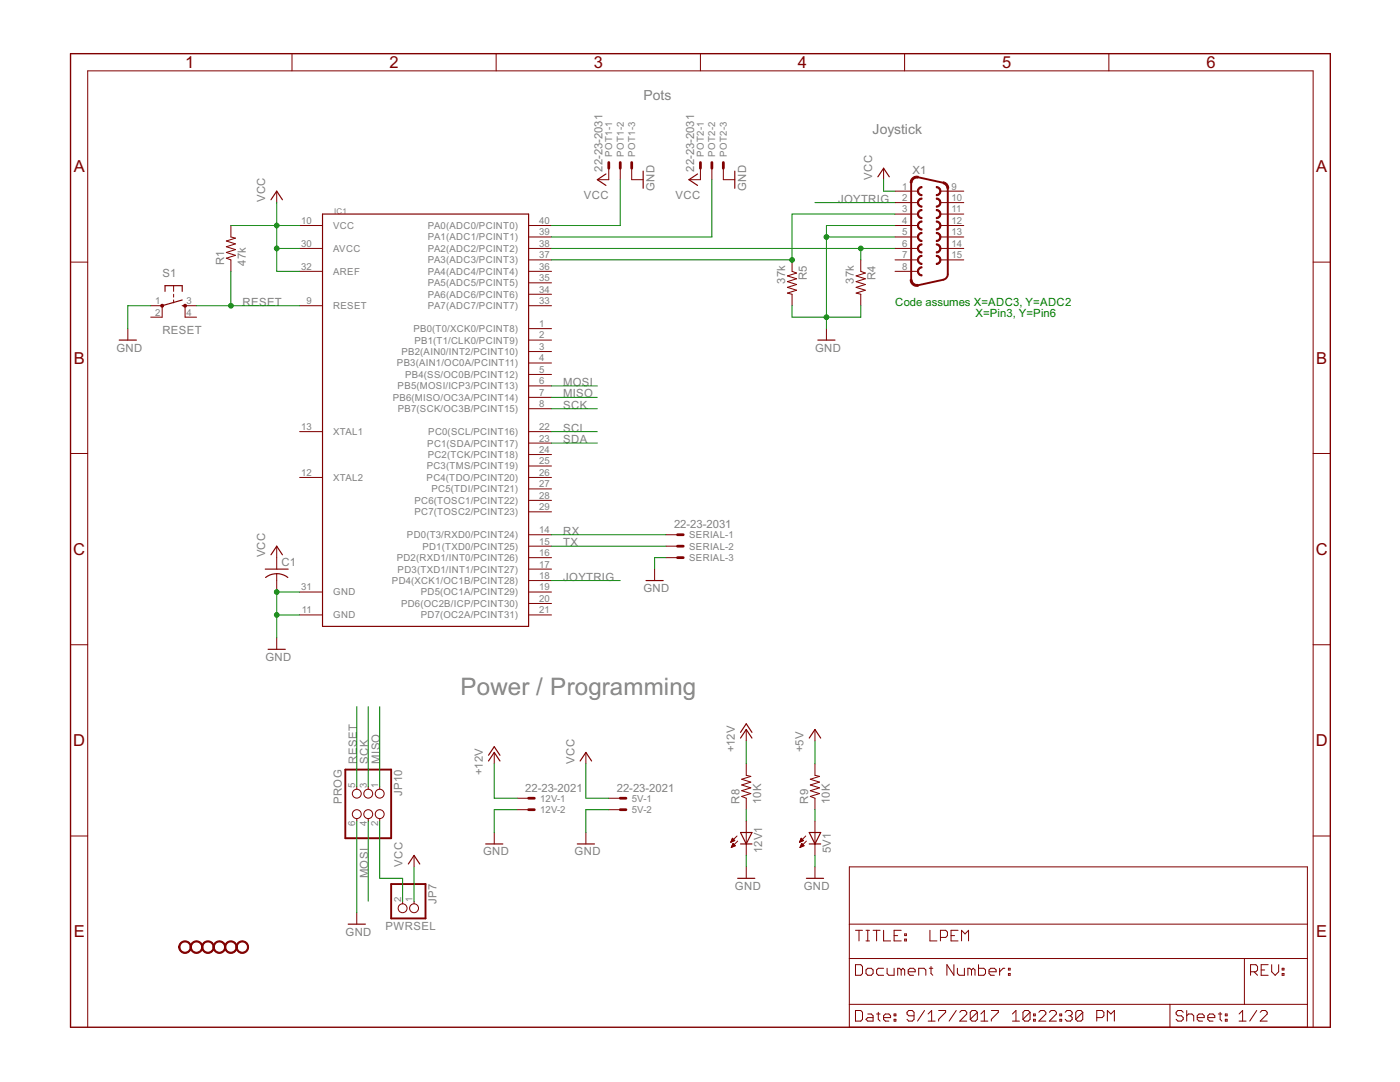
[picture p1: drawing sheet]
<svg xmlns="http://www.w3.org/2000/svg" width="279mm" height="216mm" viewBox="0 0 279 216" stroke-linecap="round" stroke-linejoin="round" font-family="sans-serif">
<g fill="none" stroke="#800000" stroke-width=".23">
<path d="M54.1 39.9l1.1-1.8 1.2 1.8M120.9 34.7l-1.7 1.2 1.7 1.1M128.4 34.1v3.5M139.2 34.7l-1.7 1.2 1.7 1.1M146.6 34.1v3.5M175.2 35.3l1.1-1.7 1.2 1.7M32.9 58.1v-1.1h3.5v1.1M36.4 59.9l-4 1.1M64.4 42.7h41.1v82.3h-41.1zM23.8 67.9h3.4M36.4 61h.5M163.2 67.9h3.4"/>
<path d="M52.9 113.6h4.6M53 115.2a3.6 3.6 0 0 1 4.4 0M54.1 110.7l1.1-1.7 1.2 1.7M128.9 115.8h3.5M53.5 129.6h3.4M97.5 151.8l1.1-1.7 1.2 1.7M97.5 150.7l1.1-1.7 1.2 1.7M115.8 151.8l1.1-1.7 1.2 1.7M147.8 147.3l1.1-1.7 1.2 1.7M147.8 146.1l1.1-1.7 1.2 1.7M161.5 147.3l1.1-1.7 1.2 1.7M81.5 172.4l1.1-1.7 1.2 1.7"/>
<path d="M96.9 168.4h3.5M115.2 168.4h3.4M147.2 175.3h3.4M147.8 168.4h2.3M147.8 166.1h2.3l-1.2 2.3zM160.9 175.3h3.5M161.5 168.4h2.3M161.5 166.1h2.3l-1.2 2.3zM69.5 184.4h3.4"/>
</g>
<g fill="none" stroke="#800000" stroke-width=".2">
<path d="M58.3 10.7v3.4M99 10.7v3.4M139.8 10.7v3.4M180.5 10.7v3.4M221.3 10.7v3.4M55.2 38.1v2.3M121.5 33.6v2.3h-2.3M123.8 33.6v2.3M126.1 33.6v2.3h2.3M139.8 33.6v2.3h-2.3M142.1 33.6v2.3M144.4 33.6v2.3h2.2"/>
<path d="M176.3 33.6v2.3M178.6 38.1h4.6M187.8 38.1h4.5M14.1 52.3h3.4M34.6 57v1.1M34.6 58.7v.6M34.6 59.9v.5M46.1 45v2.3l.9 .2-1.8 .6 1.8 .6-1.8 .5 1.8 .6-1.8 .6 1.8 .5-1.8 .6 .9 .4v2.2M59.8 54.1h4.6M59.8 49.6h4.6M59.8 45h4.6M105.5 58.7h4.6"/>
<path d="M105.5 56.4h4.6M105.5 54.1h4.6M105.5 51.9h4.6M105.5 49.6h4.6M105.5 47.3h4.6M105.5 45h4.6M158.1 51.9v2.2l.9 .4-1.9 .6 1.9 .5-1.9 .6 1.9 .6-1.9 .5 1.9 .6-1.9 .6 1 .2v2.3M171.8 51.9v2.2l.9 .4-1.8 .6 1.8 .5-1.8 .6 1.8 .6-1.8 .5 1.8 .6-1.8 .6 .9 .2v2.3M178.6 54.1h4.6M178.6 51.9h4.6M178.6 49.6h4.6M178.6 47.3h4.6"/>
<path d="M178.6 45h4.6M178.6 40.4h4.6M178.6 42.7h4.6M187.8 51.9h4.5M187.8 49.6h4.5M187.8 47.3h4.5M187.8 45h4.5M187.8 40.4h4.5M187.8 42.7h4.5M262.1 52.3h3.4M25.5 65.6v2.3M30.1 61h2.3v2.3h-2.3"/>
<path d="M39.2 61h-2.3v2.3h2.3M59.8 61h4.6M105.5 61h4.6M105.5 79.3h4.6M105.5 77h4.6M105.5 74.7h4.6M105.5 72.4h4.6M105.5 70.1h4.6M105.5 67.9h4.6M105.5 65.6h4.6M164.9 65.6v2.3M14.1 90.5h3.4"/>
<path d="M59.8 86.1h4.6M59.8 95.3h4.6M105.5 86.1h4.6M105.5 95.3h4.6M105.5 99.8h4.6M105.5 97.6h4.6M105.5 93h4.6M105.5 90.7h4.6M105.5 88.4h4.6M105.5 81.6h4.6M262.1 90.5h3.4M55.2 109v4.6"/>
<path d="M55.2 114.5v3.6M59.8 118.1h4.6M105.5 118.1h4.6M105.5 115.8h4.6M105.5 113.6h4.6M105.5 111.3h4.6M105.5 106.7h4.6M105.5 102.1h4.6M105.5 109h4.6M130.6 113.6v2.2M132.9 111.3h2.3M132.9 106.7h2.3"/>
<path d="M132.9 109h2.3M14.1 128.7h3.4M55.2 127.3v2.3M59.8 122.7h4.6M105.5 122.7h4.6M105.5 120.4h4.6M262.1 128.7h3.4M71.2 157v.5M73.5 157v.5M75.8 157v.5M98.6 150.1v2.3M103.2 159.3h2.3"/>
<path d="M116.9 150.1v2.3M121.5 159.3h2.3M148.9 145.6v2.2M148.9 152.4v2.3l.9 .2-1.8 .6 1.8 .6-1.8 .5 1.8 .6-1.8 .6 1.8 .5-1.8 .6 .9 .4v2.3M162.6 145.6v2.2M162.6 152.4v2.3l1 .2-1.9 .6 1.9 .6-1.9 .5 1.9 .6-1.9 .6 1.9 .5-1.9 .6 .9 .4v2.3M14.1 166.8h3.4M71.2 163.3v.5M73.5 163.3v.5M75.8 163.3v.5M80.3 179.8v.5M82.6 170.7v2.3"/>
<path d="M82.6 179.8v.5M98.6 166.1v2.3M103.2 161.6h2.3M116.9 166.1v2.3M121.5 161.6h2.3M145.9 168h.1M145.9 167.9h.4M146 167.8h.5M146 169h.1M146 167.7h.6M146 168.9h.3M146 167.6h.5"/>
<path d="M146.1 168.8h.5M146.1 167.5h.3M146.1 168.7h.6M146.1 167.4h.2M146.2 168.6h.4M146.2 167.3l.4 .4-.8 .4zM146.2 168.5h.3M146.2 168.4h.2M146.3 168.3h.1M146.3 168.3l-.4 .8M146.3 168.3l.4 .5M146.7 168.8l-.8 .3"/>
<path d="M147.1 166.8l-1.3 1.3M147.2 167.8l-1.3 1.3M148.9 163.8v6.9M148.9 173v2.3M159.6 168h.1M159.6 167.9h.4M159.7 167.8h.5M159.7 169h.1M159.7 167.7h.6M159.7 168.9h.3M159.8 167.6h.4M159.8 168.8h.5"/>
<path d="M159.8 167.5h.3M159.8 168.7h.6M159.9 167.4h.1M159.9 168.6h.4M159.9 167.3l.5 .4-.8 .4zM159.9 168.5h.3M160 168.4h.1M160 168.3h.1M160 168.3l-.3 .8M160 168.3l.5 .5M160.5 168.8l-.8 .3M160.8 166.8l-1.2 1.3"/>
<path d="M160.9 167.8l-1.2 1.3M162.6 163.8v6.9M162.6 173v2.3M169.5 173h91.4v32h-91.4zM262.1 166.8h3.4M71.2 182.1v2.3M169.5 191.3h91.4M169.5 184.4h91.4M170.7 192.5h1.1l.3 .3v1.4l-.3 .4h-1.1zM170.7 185.6h1.4M171.4 185.6v2.1M172.8 193.5l.4-.3h.7l.3 .3v.7l-.3 .4h-.7l-.4-.4z"/>
<path d="M172.8 185.6h.7M172.8 187.7h.7M173.2 185.6v2.1M174.2 185.6h1.4M174.9 185.6v2.1M176.3 185.6v2.1h1.4M176.3 193.2h-1l-.4 .3v.7l.4 .4h1M177 193.2v1l.4 .4h1v-1.4M178.4 186.7h.8M179.9 185.6h-1.5v2.1h1.5M179.9 193.5l-.4-.3h-.3v1.4M179.9 193.5l.3-.3 .4 .3v1.1"/>
<path d="M179.9 193.5v1.1M180.6 187.4h.3v.3h-.3zM180.6 186.4h.3v.3h-.3zM181.3 193.9h1.3v-.4l-.3-.3h-.7l-.3 .3v.7l.3 .4h.7M183.3 194.6v-1.4h1.1l.4 .3v1.1M185.5 193.2h.7M185.6 185.6v2.1h1.4M185.8 192.8v1.4l.4 .4M187.7 187h1l.4-.3v-.7l-.4-.4h-1v2.1M189.8 186.7h.7M190.4 192.5v2.1l-1.4-2.1v2.1M191.1 193.2v1l.3 .4h1.1v-1.4"/>
<path d="M191.2 185.6h-1.4v2.1h1.4M191.9 187.7v-2.1l.7 .8 .7-.8v2.1M193.9 193.5l-.4-.3h-.3v1.4M193.9 193.5v1.1M193.9 193.5l.3-.3 .4 .3v1.1M195.3 192.5v2.1h1l.4-.4v-.7l-.4-.3h-1M197.4 193.9h1.4v-.4l-.4-.3h-.7l-.3 .3v.7l.3 .4h.7M199.5 193.2v1.4M200.5 193.2h-.3l-.7 .7M201.3 194.2h.3v.4h-.3zM201.3 193.2h.3v.3h-.3zM248.3 191.3v9.1"/>
<path d="M249.6 193.9h1l.4-.4v-.7l-.4-.3h-1v2.1M250.3 193.9l.7 .7M251.7 193.5h.7M253.1 192.5h-1.4v2.1h1.4M253.8 192.5v1.4l.7 .7 .7-.7v-1.4M255.9 194.2h.3v.4h-.3zM255.9 193.2h.3v.3h-.3zM17.5 205v-190.9h244.6v190.9M169.5 200.4h91.4M170.7 201.6h1.1l.3 .4v1.4l-.3 .4h-1.1zM173.2 202.3h.7l.3 .4v1.1h-1l-.4-.4 .4-.3h1M174.9 202.3h.7"/>
<path d="M175.3 202v1.4l.3 .4M176.3 203.1h1.4v-.4l-.3-.4h-.7l-.4 .4v.7l.4 .4h.7M178.4 203.4h.4v.4h-.4zM178.4 202.3h.4v.4h-.4zM182.4 202.7h-1l-.4-.4v-.3l.4-.4h.7l.3 .4v1.4l-.3 .4h-.7l-.4-.4M184.5 201.6l-1.4 2.2M185.2 203.8h1.4M185.2 202.3l.7-.7v2.2M187.3 201.6h1.4v.4l-1.4 1.4v.4M190.8 201.6l-1.4 2.2M191.5 202l.4-.4h.7l.3 .4v.3l-1.4 1.5h1.4M195.1 202v1.4l-.4 .4h-.7l-.4-.4"/>
<path d="M195.1 202l-.4-.4h-.7l-.4 .4v1.4M195.1 202l-1.5 1.4M195.7 203.8h1.4M195.7 202.3l.7-.7v2.2M197.8 201.6h1.4v.4l-1.4 1.4v.4M202.1 203.8h1.4M202.1 202.3l.7-.7v2.2M205.6 202v1.4l-.4 .4h-.7l-.3-.4M205.6 202l-.4-.4h-.7l-.3 .4v1.4M205.6 202l-1.4 1.4M206.3 203.4h.3v.4h-.3zM206.3 202.3h.3v.4h-.3z"/>
<path d="M207.3 202l.4-.4h.7l.3 .4v.3l-1.4 1.5h1.4M209.4 202l.4-.4h.7l.3 .4v.3l-1.4 1.5h1.4M211.5 203.4h.4v.4h-.4zM211.5 202.3h.4v.4h-.4zM212.6 202l.3-.4h.7l.4 .4v.3l-.4 .4M213.3 202.7h.3M213.6 202.7l.4 .4v.3l-.4 .4h-.7l-.3-.4M216.1 202v1.4l-.4 .4h-.7l-.3-.4M216.1 202l-.4-.4h-.7l-.3 .4v1.4M216.1 202l-1.4 1.4M218.9 203.1h1l.4-.4v-.7l-.4-.4h-1v2.2M221 203.8v-2.2l.7 .7 .7-.7v2.2"/>
<path d="M233.5 200.4v4.6M236.1 202l-.3-.4h-.7l-.4 .4v.3l.4 .4h.7l.3 .4v.3l-.3 .4h-.7l-.4-.4M236.8 202.7l.4-.4h.7l.3 .4v1.1M236.8 201.6v2.2M238.9 203.1h1.4v-.4l-.3-.4h-.7l-.4 .4v.7l.4 .4h.7M241 203.1h1.4v-.4l-.3-.4h-.7l-.4 .4v.7l.4 .4h.7M243.1 202.3h.7M243.5 202v1.4l.3 .4M244.5 203.4h.4v.4h-.4zM244.5 202.3h.4v.4h-.4zM247.3 203.8h1.4M247.3 202.3l.7-.7v2.2"/>
<path d="M250.8 201.6l-1.4 2.2M251.5 202l.4-.4h.7l.3 .4v.3l-1.4 1.5h1.4"/>
<circle cx="71.2" cy="158.4" r=".89"/>
<circle cx="73.5" cy="158.4" r=".89"/>
<circle cx="75.8" cy="158.4" r=".89"/>
<circle cx="71.2" cy="162.5" r=".89"/>
<circle cx="73.5" cy="162.5" r=".89"/>
<circle cx="75.8" cy="162.5" r=".89"/>
<circle cx="80.3" cy="181.2" r=".89"/>
<circle cx="82.6" cy="181.2" r=".89"/>
</g>
<g fill="#800000" stroke="#800000" stroke-width=".2">
<path d="M36 188.1a1.26 1.26 0 0 1 2 .3 1.26 1.26 0 0 1-.8 1.8 1.26 1.26 0 0 1-1.5-1.2h.2a1.03 1.03 0 0 1 1.4-1 1.03 1.03 0 0 1 .3 1.7 1.03 1.03 0 0 1-1.7-.4v-.3h-.2z" fill-rule="evenodd"/>
<path d="M38.3 188.1a1.26 1.26 0 0 1 2 .3 1.26 1.26 0 0 1-.8 1.8 1.26 1.26 0 0 1-1.5-1.2h.2a1.03 1.03 0 0 1 1.4-1 1.03 1.03 0 0 1 .3 1.7 1.03 1.03 0 0 1-1.7-.4v-.3h-.2z" fill-rule="evenodd"/>
<path d="M40.6 188.1a1.26 1.26 0 0 1 2 .3 1.26 1.26 0 0 1-.8 1.8 1.26 1.26 0 0 1-1.6-1.2h.3a1.03 1.03 0 0 1 1.4-1 1.03 1.03 0 0 1 .3 1.7 1.03 1.03 0 0 1-1.7-.4v-.3h-.3z" fill-rule="evenodd"/>
<path d="M42.9 188.1a1.26 1.26 0 0 1 2 .3 1.26 1.26 0 0 1-.8 1.8 1.26 1.26 0 0 1-1.6-1.2h.3a1.03 1.03 0 0 1 1.4-1 1.03 1.03 0 0 1 .3 1.7 1.03 1.03 0 0 1-1.7-.4v-.3h-.3z" fill-rule="evenodd"/>
<path d="M183.4 37.4l.6-.2v.3a.68 .68 0 0 0-.7 .6 .68 .68 0 0 0 .7 .7v.3a.91 .91 0 0 1-.9-.6 .91 .91 0 0 1 .3-1.1z" fill-rule="evenodd"/>
<path d="M186.9 37.2a.91 .91 0 0 1 .9 .9 .91 .91 0 0 1-.9 1v-.3a.68 .68 0 0 0 .7-.7 .68 .68 0 0 0-.7-.6z" fill-rule="evenodd"/>
<path d="M183.4 39.7l.6-.2v.3a.68 .68 0 0 0-.7 .6 .68 .68 0 0 0 .7 .7v.2a.91 .91 0 0 1-.9-.6 .91 .91 0 0 1 .3-1z" fill-rule="evenodd"/>
<path d="M186.9 39.5a.91 .91 0 0 1 .9 .9 .91 .91 0 0 1-.9 .9v-.2a.68 .68 0 0 0 .7-.7 .68 .68 0 0 0-.7-.6z" fill-rule="evenodd"/>
<path d="M183.4 42l.6-.2v.2a.68 .68 0 0 0-.7 .7 .68 .68 0 0 0 .7 .7v.2a.91 .91 0 0 1-.9-.6 .91 .91 0 0 1 .3-1z" fill-rule="evenodd"/>
<path d="M186.9 41.8a.91 .91 0 0 1 .9 .9 .91 .91 0 0 1-.9 .9v-.2a.68 .68 0 0 0 .7-.7 .68 .68 0 0 0-.7-.7z" fill-rule="evenodd"/>
<path d="M183.4 44.3l.6-.2v.2a.68 .68 0 0 0-.7 .7 .68 .68 0 0 0 .7 .7v.2a.91 .91 0 0 1-.9-.6 .91 .91 0 0 1 .3-1z" fill-rule="evenodd"/>
<path d="M186.9 44.1a.91 .91 0 0 1 .9 .9 .91 .91 0 0 1-.9 .9v-.2a.68 .68 0 0 0 .7-.7 .68 .68 0 0 0-.7-.7z" fill-rule="evenodd"/>
<path d="M183.4 46.6l.6-.2v.2a.68 .68 0 0 0-.7 .7 .68 .68 0 0 0 .7 .7v.2a.92 .92 0 0 1-.8-.6 .92 .92 0 0 1 .2-1z" fill-rule="evenodd"/>
<path d="M186.9 46.4a.91 .91 0 0 1 .9 .9 .91 .91 0 0 1-.9 .9v-.2a.68 .68 0 0 0 .7-.7 .68 .68 0 0 0-.7-.7z" fill-rule="evenodd"/>
<path d="M183.4 48.9l.5-.2h.1v.2a.69 .69 0 0 0-.7 .7 .69 .69 0 0 0 .7 .6v.3a.92 .92 0 0 1-.8-.6 .92 .92 0 0 1 .2-1z" fill-rule="evenodd"/>
<path d="M186.9 48.7a.91 .91 0 0 1 .9 .9 .91 .91 0 0 1-.9 .9v-.3a.69 .69 0 0 0 .7-.6 .69 .69 0 0 0-.7-.7z" fill-rule="evenodd"/>
<path d="M183.4 51.2l.5-.3h.1v.3a.69 .69 0 0 0-.7 .6 .69 .69 0 0 0 .7 .7v.3a.92 .92 0 0 1-.8-.6 .92 .92 0 0 1 .2-1z" fill-rule="evenodd"/>
<path d="M186.9 50.9a.91 .91 0 0 1 .9 1 .91 .91 0 0 1-.9 .9v-.3a.69 .69 0 0 0 .7-.7 .69 .69 0 0 0-.7-.6z" fill-rule="evenodd"/>
<path d="M183.4 53.4l.5-.2h.1v.2a.69 .69 0 0 0-.7 .7 .69 .69 0 0 0 .7 .7v.3a.92 .92 0 0 1-.8-.6 .92 .92 0 0 1 .2-1.1z" fill-rule="evenodd"/>
<path d="M182 35.5l.5-.3h.8l-.1 .3-.7 .2-.4 .3-.1 .5h-.3v-.5z" fill-rule="evenodd"/>
<path d="M188.3 36.3l.7 .3 .3 .5v.5h-.3l-.3-.7-.5-.3z" fill-rule="evenodd"/>
<path d="M181.7 55.8h.3l.1 .5 .4 .3 .7 .1 .1 .4a1.32 1.32 0 0 1-1.6-1.3z" fill-rule="evenodd"/>
<path d="M45.2 188.1a1.26 1.26 0 0 1 2 .3 1.26 1.26 0 0 1-.8 1.8 1.26 1.26 0 0 1-1.6-1.2h.2a1.03 1.03 0 0 1 1.5-1 1.03 1.03 0 0 1 .3 1.7 1.03 1.03 0 0 1-1.7-.4l-.1-.3h-.2z" fill-rule="evenodd"/>
<path d="M47.5 188.1a1.26 1.26 0 0 1 2 .3 1.26 1.26 0 0 1-.8 1.8 1.26 1.26 0 0 1-1.6-1.2h.2a1.03 1.03 0 0 1 1.5-1 1.03 1.03 0 0 1 .2 1.7 1.03 1.03 0 0 1-1.6-.4l-.1-.3h-.2z" fill-rule="evenodd"/>
<circle cx="32.4" cy="61" r=".3"/>
<circle cx="36.9" cy="61" r=".3"/>
</g>
<g fill="none" stroke="#800000" stroke-width=".55">
<path d="M121.5 32.4v1.2M123.8 32.4v1.2M126.1 32.4v1.2M139.8 32.4v1.2M142.1 32.4v1.2M144.4 32.4v1.2M135.2 106.7h1.2M135.2 109h1.2M135.2 111.3h1.2M105.5 159.3h1.1M123.8 159.3h1.1M105.5 161.6h1.1"/>
<path d="M123.8 161.6h1.1"/>
</g>
<path d="M181.8 36.5v19.3M183.2 35.4l5.1 1.1M189.1 37.6v17.4l-.4 .6-.4 .2-5.1 1.1M68.9 153.6h9.2v13.7h-9.2zM78.1 176.4h6.8v6.9h-6.8z" fill="none" stroke="#800000" stroke-width=".38"/>
<path d="M14.1 10.7h251.4v194.3h-251.4z" fill="none" stroke="#800000" stroke-width=".28"/>
<g fill="none" stroke="#008000" stroke-width=".2">
<path d="M123.8 35.9v9.1h-13.7M142.1 35.9v11.4h-32M176.3 35.9v2.2h2.3M46.1 45h13.7M46.1 54.1v6.9M55.2 40.4v13.7h4.6M55.2 49.6h4.6M110.1 49.6h68.5M162.6 40.4h16M164.9 47.3h13.7M171.8 49.6v2.3M178.6 45h-13.7v20.6"/>
<path d="M178.6 42.7h-20.5v9.2h-48M30.1 61h-4.6v4.6M39.2 61h20.6M110.1 77h9.1M110.1 79.3h9.1M158.1 61v2.3h13.7v-2.3M110.1 88.4h9.1M110.1 86.1h9.1M110.1 81.6h9.1M59.8 118.1h-4.6v9.2M110.1 115.8h13.7M110.1 106.7h22.8"/>
<path d="M110.1 109h22.8M132.9 111.3h-2.3v2.3M55.2 122.7h4.6M71.2 141v16M73.5 141v16M75.8 141v16M98.6 152.4v6.9h4.6M116.9 152.4v6.9h4.6M148.9 147.8v4.6M162.6 147.8v4.6M71.2 163.8v18.3M73.5 163.8v16"/>
<path d="M75.8 163.8v11.5h4.5v4.5M82.6 173v6.8M103.2 161.6h-4.6v4.5M121.5 161.6h-4.6v4.5M148.9 161.6v2.2M148.9 170.7v2.3M162.6 161.6v2.2M162.6 170.7v2.3"/>
</g>
<g fill="#008000" stroke="#008000" stroke-width=".2">
<circle cx="55.2" cy="45" r=".47"/>
<circle cx="55.2" cy="49.6" r=".47"/>
<circle cx="46.1" cy="61" r=".47"/>
<circle cx="55.2" cy="122.7" r=".47"/>
<circle cx="55.2" cy="118.1" r=".47"/>
<circle cx="164.9" cy="47.3" r=".47"/>
<circle cx="164.9" cy="63.3" r=".47"/>
<circle cx="158.1" cy="51.9" r=".47"/>
<circle cx="171.8" cy="49.6" r=".47"/>
</g>
<text font-size="5.4" fill="#808080" x="91.9" y="138.7">Power / Programming</text>
<g font-size="3.7" fill="#800000">
<text x="37" y="13.6">1</text>
<text x="77.7" y="13.6">2</text>
<text x="118.5" y="13.6">3</text>
<text x="159.3" y="13.6">4</text>
<text x="200" y="13.6">5</text>
<text x="240.8" y="13.6">6</text>
<text x="14.7" y="34.4">A</text>
<text x="262.7" y="34.4">A</text>
<text x="14.7" y="72.6">B</text>
<text x="262.7" y="72.6">B</text>
<text x="14.6" y="110.7">C</text>
<text x="262.6" y="110.7">C</text>
<text x="14.6" y="148.9">D</text>
<text x="262.6" y="148.9">D</text>
<text x="14.7" y="187.1">E</text>
<text x="262.7" y="187.1">E</text>
</g>
<g font-size="3.1" fill="#808080">
<text x="128.4" y="19.9">Pots</text>
<text x="174.1" y="26.7">Joystick</text>
</g>
<g font-size="2.5" fill="#808080">
<text x="120.2" y="34.3" transform="rotate(-90 120.2 34.3)">22-23-2031</text>
<text x="138.5" y="34.3" transform="rotate(-90 138.5 34.3)">22-23-2031</text>
<text x="174.1" y="35.8" transform="rotate(-90 174.1 35.8)">VCC</text>
<text x="182.1" y="34.7">X1</text>
<text x="52.9" y="40.4" transform="rotate(-90 52.9 40.4)">VCC</text>
<text x="116.5" y="39.8">VCC</text>
<text x="130.6" y="38.1" transform="rotate(-90 130.6 38.1)">GND</text>
<text x="134.8" y="39.8">VCC</text>
<text x="148.9" y="38.1" transform="rotate(-90 148.9 38.1)">GND</text>
<text x="167.2" y="40.4">JOYTRIG</text>
<text x="44.7" y="53" transform="rotate(-90 44.7 53)">R1</text>
<text x="49" y="53" transform="rotate(-90 49 53)">47k</text>
<text x="32.4" y="55.3">S1</text>
<text x="156.7" y="56.6" transform="rotate(-90 156.7 56.6)">37k</text>
<text x="161" y="55.9" transform="rotate(-90 161 55.9)">R5</text>
<text x="170.4" y="56.6" transform="rotate(-90 170.4 56.6)">37k</text>
<text x="174.7" y="55.9" transform="rotate(-90 174.7 55.9)">R4</text>
<text x="48.4" y="61">RESET</text>
<text x="23.3" y="70.1">GND</text>
<text x="32.4" y="66.7">RESET</text>
<text x="162.7" y="70.1">GND</text>
<text x="112.4" y="77">MOSI</text>
<text x="112.4" y="81.6">SCK</text>
<text x="112.4" y="79.3">MISO</text>
<text x="112.4" y="88.4">SDA</text>
<text x="112.4" y="86.1">SCL</text>
<text x="112.4" y="106.7">RX</text>
<text x="134.5" y="105.4">22-23-2031</text>
<text x="52.9" y="111.2" transform="rotate(-90 52.9 111.2)">VCC</text>
<text x="56.2" y="113">C1</text>
<text x="112.4" y="109">TX</text>
<text x="112.4" y="115.8">JOYTRIG</text>
<text x="128.4" y="118.1">GND</text>
<text x="53" y="131.8">GND</text>
<text x="71.2" y="152.4" transform="rotate(-90 71.2 152.4)">RESET</text>
<text x="73.5" y="152.4" transform="rotate(-90 73.5 152.4)">SCK</text>
<text x="75.8" y="152.4" transform="rotate(-90 75.8 152.4)">MISO</text>
<text x="96.4" y="154.7" transform="rotate(-90 96.4 154.7)">+12V</text>
<text x="114.6" y="152.4" transform="rotate(-90 114.6 152.4)">VCC</text>
<text x="146.6" y="150.1" transform="rotate(-90 146.6 150.1)">+12V</text>
<text x="160.4" y="150.1" transform="rotate(-90 160.4 150.1)">+5V</text>
<text x="68.3" y="160.5" transform="rotate(-90 68.3 160.5)">PROG</text>
<text x="80.3" y="158.8" transform="rotate(-90 80.3 158.8)">JP10</text>
<text x="104.8" y="158">22-23-2021</text>
<text x="123.1" y="158">22-23-2021</text>
<text x="147.6" y="160.4" transform="rotate(-90 147.6 160.4)">R8</text>
<text x="151.9" y="160.4" transform="rotate(-90 151.9 160.4)">10K</text>
<text x="161.3" y="160.4" transform="rotate(-90 161.3 160.4)">R9</text>
<text x="165.6" y="160.4" transform="rotate(-90 165.6 160.4)">10K</text>
<text x="80.4" y="172.9" transform="rotate(-90 80.4 172.9)">VCC</text>
<text x="96.4" y="170.7">GND</text>
<text x="114.7" y="170.7">GND</text>
<text x="152.1" y="170.2" transform="rotate(-90 152.1 170.2)">12V1</text>
<text x="165.8" y="170.2" transform="rotate(-90 165.8 170.2)">5V1</text>
<text x="73.5" y="175.2" transform="rotate(-90 73.5 175.2)">MOSI</text>
<text x="146.7" y="177.6">GND</text>
<text x="160.4" y="177.6">GND</text>
<text x="77" y="185.6">PWRSEL</text>
<text x="87.1" y="180.4" transform="rotate(-90 87.1 180.4)">JP7</text>
<text x="69" y="186.7">GND</text>
</g>
<g font-size="2.5" fill="#008000">
<text x="178.7" y="61">Code assumes X=ADC3, Y=ADC2</text>
<text x="194.7" y="63.3">X=Pin3, Y=Pin6</text>
</g>
<g font-size="2.1" fill="#808080">
<text x="122.2" y="31.3" transform="rotate(-90 122.2 31.3)">POT1-1</text>
<text x="124.5" y="31.3" transform="rotate(-90 124.5 31.3)">POT1-2</text>
<text x="126.8" y="31.3" transform="rotate(-90 126.8 31.3)">POT1-3</text>
<text x="140.5" y="31.3" transform="rotate(-90 140.5 31.3)">POT2-1</text>
<text x="142.8" y="31.3" transform="rotate(-90 142.8 31.3)">POT2-2</text>
<text x="145" y="31.3" transform="rotate(-90 145 31.3)">POT2-3</text>
<text x="180" y="37.8">1</text>
<text x="180" y="40.1">2</text>
<text x="189.9" y="37.8">9</text>
<text x="189.9" y="40.1">10</text>
<text x="60.1" y="44.7">10</text>
<text x="66.5" y="45.7">VCC</text>
<text x="85.4" y="48">PA1(ADC1/PCINT1)</text>
<text x="85.4" y="45.7">PA0(ADC0/PCINT0)</text>
<text x="107.6" y="47">39</text>
<text x="107.6" y="44.7">40</text>
<text x="180" y="42.4">3</text>
<text x="180" y="44.7">4</text>
<text x="180" y="47">5</text>
<text x="189.9" y="42.4">11</text>
<text x="189.9" y="44.7">12</text>
<text x="189.9" y="47">13</text>
<text x="60.1" y="49.2">30</text>
<text x="60.1" y="53.8">32</text>
<text x="66.5" y="50.3">AVCC</text>
<text x="85.4" y="52.5">PA3(ADC3/PCINT3)</text>
<text x="85.4" y="50.3">PA2(ADC2/PCINT2)</text>
<text x="107.6" y="53.8">36</text>
<text x="107.6" y="51.5">37</text>
<text x="107.6" y="49.2">38</text>
<text x="180" y="49.2">6</text>
<text x="180" y="51.5">7</text>
<text x="180" y="53.8">8</text>
<text x="189.9" y="49.2">14</text>
<text x="189.9" y="51.5">15</text>
<text x="66.5" y="54.8">AREF</text>
<text x="85.4" y="59.4">PA6(ADC6/PCINT6)</text>
<text x="85.4" y="57.1">PA5(ADC5/PCINT5)</text>
<text x="85.4" y="54.8">PA4(ADC4/PCINT4)</text>
<text x="107.6" y="58.4">34</text>
<text x="107.6" y="56.1">35</text>
<text x="31" y="60.7">1</text>
<text x="31" y="63">2</text>
<text x="37.3" y="60.7">3</text>
<text x="37.3" y="63">4</text>
<text x="61.2" y="60.7">9</text>
<text x="66.5" y="61.7">RESET</text>
<text x="85.4" y="61.7">PA7(ADC7/PCINT7)</text>
<text x="107.6" y="60.7">33</text>
<text x="107.6" y="65.2">1</text>
<text x="80.1" y="70.8">PB2(AIN0/INT2/PCINT10)</text>
<text x="82.5" y="66.3">PB0(T0/XCK0/PCINT8)</text>
<text x="82.7" y="68.5">PB1(T1/CLK0/PCINT9)</text>
<text x="107.6" y="69.8">3</text>
<text x="107.6" y="67.5">2</text>
<text x="79.2" y="73.1">PB3(AIN1/OC0A/PCINT11)</text>
<text x="79.4" y="77.7">PB5(MOSI/ICP3/PCINT13)</text>
<text x="80.8" y="75.4">PB4(SS/OC0B/PCINT12)</text>
<text x="107.6" y="76.7">6</text>
<text x="107.6" y="74.4">5</text>
<text x="107.6" y="72.1">4</text>
<text x="78.4" y="80">PB6(MISO/OC3A/PCINT14)</text>
<text x="79.4" y="82.3">PB7(SCK/OC3B/PCINT15)</text>
<text x="107.6" y="81.2">8</text>
<text x="107.6" y="79">7</text>
<text x="60.1" y="85.8">13</text>
<text x="66.5" y="86.8">XTAL1</text>
<text x="85.3" y="89.1">PC1(SDA/PCINT17)</text>
<text x="85.5" y="86.8">PC0(SCL/PCINT16)</text>
<text x="107.6" y="88.1">23</text>
<text x="107.6" y="85.8">22</text>
<text x="60.1" y="95">12</text>
<text x="66.5" y="96">XTAL2</text>
<text x="85.1" y="96">PC4(TDO/PCINT20)</text>
<text x="85.2" y="93.7">PC3(TMS/PCINT19)</text>
<text x="85.4" y="91.4">PC2(TCK/PCINT18)</text>
<text x="107.6" y="95">26</text>
<text x="107.6" y="92.7">25</text>
<text x="107.6" y="90.4">24</text>
<text x="82.7" y="100.5">PC6(TOSC1/PCINT22)</text>
<text x="86.1" y="98.3">PC5(TDI/PCINT21)</text>
<text x="107.6" y="101.8">29</text>
<text x="107.6" y="99.5">28</text>
<text x="107.6" y="97.2">27</text>
<text x="81.2" y="107.4">PD0(T3/RXD0/PCINT24)</text>
<text x="82.7" y="102.8">PC7(TOSC2/PCINT23)</text>
<text x="107.6" y="106.4">14</text>
<text x="137.5" y="107.4">SERIAL-1</text>
<text x="79.2" y="112">PD2(RXD1/INT0/PCINT26)</text>
<text x="84.3" y="109.7">PD1(TXD0/PCINT25)</text>
<text x="107.6" y="113.2">17</text>
<text x="107.6" y="111">16</text>
<text x="107.6" y="108.7">15</text>
<text x="137.5" y="109.7">SERIAL-2</text>
<text x="137.5" y="112">SERIAL-3</text>
<text x="60.1" y="117.8">31</text>
<text x="66.5" y="118.8">GND</text>
<text x="78.2" y="116.5">PD4(XCK1/OC1B/PCINT28)</text>
<text x="79.4" y="114.3">PD3(TXD1/INT1/PCINT27)</text>
<text x="84" y="118.8">PD5(OC1A/PCINT29)</text>
<text x="107.6" y="117.8">19</text>
<text x="107.6" y="115.5">18</text>
<text x="60.2" y="122.4">11</text>
<text x="66.5" y="123.4">GND</text>
<text x="80" y="121.1">PD6(OC2B/ICP/PCINT30)</text>
<text x="84" y="123.4">PD7(OC2A/PCINT31)</text>
<text x="107.6" y="122.4">21</text>
<text x="107.6" y="120.1">20</text>
<text x="70.9" y="157.2" transform="rotate(-90 70.9 157.2)">5</text>
<text x="73.2" y="157.2" transform="rotate(-90 73.2 157.2)">3</text>
<text x="75.5" y="157.2" transform="rotate(-90 75.5 157.2)">1</text>
<text x="107.8" y="160">12V-1</text>
<text x="126.1" y="160">5V-1</text>
<text x="70.9" y="164.7" transform="rotate(-90 70.9 164.7)">6</text>
<text x="73.2" y="164.7" transform="rotate(-90 73.2 164.7)">4</text>
<text x="75.5" y="164.7" transform="rotate(-90 75.5 164.7)">2</text>
<text x="107.8" y="162.2">12V-2</text>
<text x="126.1" y="162.2">5V-2</text>
<text x="80" y="180" transform="rotate(-90 80 180)">2</text>
<text x="82.3" y="180" transform="rotate(-90 82.3 180)">1</text>
</g>
<text font-size="1.8" fill="#808080" x="66.7" y="42.7">IC1</text>
</svg>
